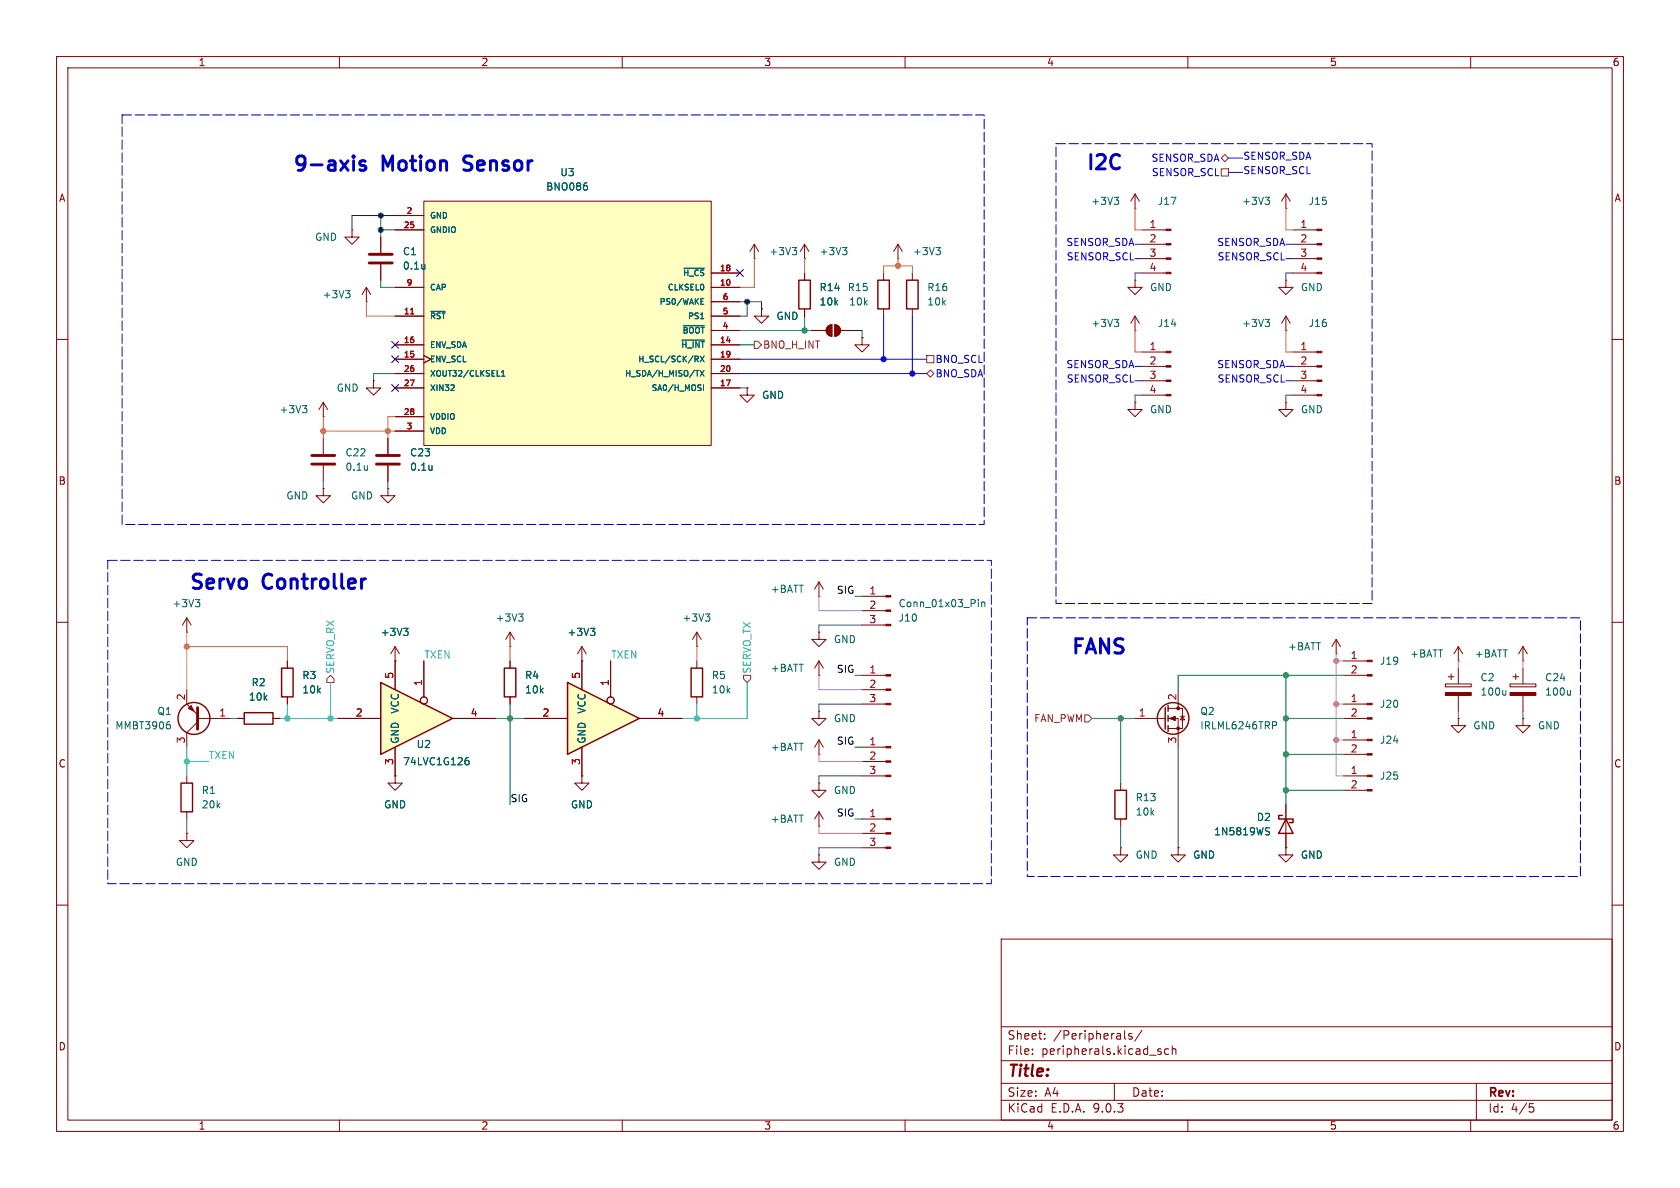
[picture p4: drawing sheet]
<svg xmlns="http://www.w3.org/2000/svg" width="297mm" height="210mm" viewBox="0 0 297 210" stroke-linecap="round" stroke-linejoin="round" font-family="sans-serif">
<g fill="none" stroke="#840000" stroke-width=".18">
<path d="M10 10h277v190h-277zM12 12h273v186h-273zM60 10v2M110 10v2M160 10v2M210 10v2M260 10v2M10 60h2M66 67.3v1.3h-1.2l1.2 1.3 1.3-1.3h-1.3M66 67.3h.1M68.6 77.5v2.8M285 60h2"/>
<path d="M68.6 82.3v2.8M10 110h2M33 111.8h.1M33 109.2l-.7 1.3M33 109.2l.8 1.3M33 109.2v2.6M50.8 116.8v1.3M69.8 116.8h.1M69.8 114.3l-.7 1.3M69.8 114.3l.8 1.3M69.8 114.3v2.5M144.8 105.4h.1"/>
<path d="M144.8 111.8v1.2h1.2l-1.2 1.3-1.3-1.3h1.3M144.8 111.8h.1M144.8 119.4h.1M144.8 102.9l.7 1.2M144.8 102.9l-.8 1.2M144.8 102.9v2.5M144.8 116.8v2.6M144.8 116.8l.7 1.3M144.8 116.8l-.8 1.3M256 119.6h1M256.5 119.1v1M257.8 118.1v2.8"/>
<path d="M285 110h2M33 137.2v1.2M41.9 127h1.3M48.3 127h1.2M50.8 123.2v1.3M255.5 120.9h4.6v.5h-4.6zM257.8 127v1.3h1.3l-1.3 1.2-1.3-1.2h1.3M257.8 127h.1M257.8 122.9v2.8M33 147.3v1.3h1.3l-1.3 1.3-1.3-1.3h1.3M33 147.3h.1M33 143.5v1.3"/>
<path d="M144.8 151.1v1.3h1.2l-1.2 1.3-1.3-1.3h1.3M144.8 151.1h.1M10 160h2M177 166h108v32h-108zM285 160h2M60 198v2M110 198v2M160 198v2M177 194.5h108M177 191.5h108M177 187.5h108M177 181.5h108"/>
<path d="M182.5 186.3v.1M182.5 185.5v.1M184.7 183.6v.1M184.7 182.8v.1M197 191.5v3M198.8 182.2v1.3l.2 .2M200.1 182.8l-.4-.1-.2 .2 .1 .2 .5 .2v.3h-.6M201.9 182.1l-1.3 2M204.7 185.8l.5 .2 .1 .1-.1 .2-.4 .1M204.7 185.5h.5M206.6 185.5l-.4-.1-.3 .3v.4l.1 .2h.6M207.2 185.5l.3-.1 .3 .1 .1 .9"/>
<path d="M207.2 184.9v1.5M210 198v2M260 198v2M261 191.5v6.5M270.4 195.1h.7M270.5 195.7h.4l.3 .3-.2 .5-.5 .1"/>
</g>
<path d="M76.4 82.3v.8M76.4 83l-.1 .1M35.1 106.5l.2 .2v.3l-.2 .3M35.3 106l-.4 .5M71.4 111.1h.7l-.4 .5M71.9 111.6l.2 .2v.3l-.2 .2M266.2 122v.9M266.2 122.8l-.2 .1" fill="none" stroke="#006464" stroke-width=".18"/>
<path d="M66.5 80.5h4.1M66.5 82h4.1" fill="none" stroke="#840000" stroke-width=".51"/>
<path d="M255.5 122.4h4.6v.5h-4.6z" fill="#840000" stroke="#840000" stroke-width=".18"/>
<path d="M49.8 118.1h2v5.1h-2zM32 138.4h2v5.1h-2zM43.2 126h5.1v2h-5.1z" fill="none" stroke="#840000" stroke-width=".25"/>
<path d="M67.3 120.7l12.7 6.3-12.7 6.4z" fill="#ffffc2"/>
<path d="M122.2 118.1h2v5.1h-2zM67.3 120.7l12.7 6.3-12.7 6.4z" fill="none" stroke="#840000" stroke-width=".25"/>
<g fill="none" stroke="#840000" stroke-width=".18">
<path d="M143.5 58.4h2.5M146.3 57.7l.8-.3v2a1.02 1.02 0 0 1-1-.6 1.02 1.02 0 0 1 .2-1.1zM147.6 57.4a1.02 1.02 0 0 1 1 1 1.02 1.02 0 0 1-1 1zM148.6 58.4h2.5M69.8 116.8v5.1M74.9 116.8v6.4M90.2 114.3h.1M90.2 111.8l-.8 1.2M90.2 111.8l.7 1.2M90.2 111.8v2.5M123.2 114.3h.1M123.2 111.8l-.8 1.2"/>
<path d="M123.2 111.8l.8 1.2M123.2 111.8v2.5M123.2 116.8v1.3M269.2 116.8h.1M269.2 114.3l.8 1.3M269.2 114.3l-.7 1.3M269.2 114.3v2.5M59.7 127h7.6M69.8 132.1v5.1M80 127h7.6M123.2 123.2v1.3M144.8 133.4h.1"/>
<path d="M144.8 130.8l.7 1.3M144.8 130.8l-.8 1.3M144.8 130.8v2.6M269.2 127v1.3h1.3l-1.3 1.2-1.2-1.2h1.2M269.2 127h.1M144.8 146.1h.1M144.8 143.5v2.6M144.8 143.5l.7 1.3M144.8 143.5l-.8 1.3"/>
<circle cx="74.9" cy="123.8" r=".63"/>
</g>
<path d="M91.7 108.5h.8l-.5 .5M92.2 109l.3 .3v.3l-.3 .2M124.7 108.5h.8l-.4 .5M125.2 109l.3 .3v.3l-.3 .2M82.3 134.5l.4-.1 .2 .3-.1 .4h-.5M82.8 133.9l-.4 .2" fill="none" stroke="#006464" stroke-width=".18"/>
<g fill="#840000" stroke="#840000" stroke-width=".18">
<path d="M146.3 57.7l.8-.3v2a1.02 1.02 0 0 1-1-.6 1.02 1.02 0 0 1 .2-1.1z"/>
<path d="M147.6 57.4a1.02 1.02 0 0 1 1 1 1.02 1.02 0 0 1-1 1z"/>
</g>
<path d="M100.3 120.7l12.7 6.3-12.7 6.4z" fill="#ffffc2"/>
<path d="M141.2 49.5h2.1v5.1h-2.1zM89.2 118.1h2v5.1h-2zM100.3 120.7l12.7 6.3-12.7 6.4z" fill="none" stroke="#840000" stroke-width=".25"/>
<g fill="none" stroke="#840000" stroke-width=".18">
<path d="M133.3 45.7h.1M133.3 43.2l-.7 1.3M133.3 43.2l.8 1.3M133.3 43.2v2.5M134.6 54.6v1.3h1.3l-1.3 1.3-1.3-1.3h1.3M134.6 54.6h.1M142.2 45.7h.1M142.2 43.2l-.7 1.3M142.2 43.2l.8 1.3M142.2 43.2v2.5M142.2 48.3v1.2M142.2 54.6v1.3"/>
<path d="M227.3 58.4h.1M227.3 55.9l.8 1.3M227.3 55.9l-.7 1.3M227.3 55.9v2.5M57.1 73.7h.1M57.1 71.1l.8 1.3M57.1 71.1l-.7 1.3M57.1 71.1v2.6M132.1 68.6v1.3h1.2l-1.2 1.2-1.3-1.2h1.3M132.1 68.6h.1M68.6 86.4v1.2h-1.3l1.3 1.3 1.2-1.3h-1.2M68.6 86.4h.1"/>
<path d="M90.2 116.8v1.3M102.9 116.8h.1M102.9 114.3v7.6M102.9 114.3l-.8 1.3M102.9 114.3l.7 1.3M107.9 116.8v6.4M69.8 137.2v1.2h1.3l-1.3 1.3-1.2-1.3h1.2M69.8 137.2h.1M90.2 123.2v1.3M92.7 127h7.6M102.9 137.2v1.2h1.2l-1.2 1.3-1.3-1.3h1.3M102.9 137.2h.1"/>
<path d="M102.9 132.1v5.1M113 127h7.6"/>
<circle cx="107.9" cy="123.8" r=".63"/>
</g>
<path d="M140.1 43.8h.7l-.4 .4M140.6 44.2l.2 .3v.3l-.2 .2M148.9 43.8h.8l-.4 .4M149.5 44.2l.2 .3v.3l-.2 .2M223.7 56.5h.7l-.4 .4M224.2 56.9l.2 .3v.3l-.2 .2M53.5 71.7h.8l-.5 .5M54 72.2l.3 .2v.3l-.3 .3M104.4 111.1h.8l-.5 .5M104.9 111.6l.3 .2v.3l-.3 .2" fill="none" stroke="#006464" stroke-width=".18"/>
<path d="M74.9 35.6h50.8v43.1h-50.8z" fill="#ffffc2"/>
<g fill="none" stroke="#840000" stroke-width=".18">
<path d="M69.8 38.1h5.1M74.9 35.6h50.8v43.1h-50.8zM200.7 36.8h.1M200.7 34.3l.7 1.3M200.7 34.3l-.8 1.3M200.7 34.3v2.5M227.3 36.8h.1M227.3 34.3l.8 1.3M227.3 34.3l-.7 1.3M227.3 34.3v2.5M62.2 40.6v1.3h-1.2l1.2 1.3 1.3-1.3h-1.3M62.2 40.6h.1"/>
<path d="M64.8 53.3h.1M64.8 50.8l.7 1.3M64.8 50.8l-.8 1.3M64.8 50.8v2.5M67.3 41.9v2.8M67.3 46.7v2.8M69.8 55.9h5.1M69.8 50.8h5.1M69.8 40.6h5.1M125.7 58.4h5.1M125.7 55.9h5.1M125.7 53.3h5.1"/>
<path d="M125.7 50.8h5.1M125.7 48.3h5.1M134.6 54.6h.1M142.2 48.3v1.2M142.2 54.6v1.3M143.5 58.4h2.5M148.6 58.4h2.5M152.4 59.7v1.3h1.3l-1.3 1.2-1.3-1.2h1.3M152.4 59.7h.1M156.2 48.3v1.2M156.2 54.6v1.3M158.7 45.7h.1"/>
<path d="M158.7 43.2l-.7 1.3M158.7 43.2l.8 1.3M158.7 43.2v2.5M161.3 48.3v1.2M161.3 54.6v1.3M200.7 49.5v1.3h1.2l-1.2 1.3-1.3-1.3h1.3M200.7 49.5h.1M200.7 58.4h.1M200.7 55.9v2.5M200.7 55.9l.7 1.3M200.7 55.9l-.8 1.3M201.9 48.3h4.2"/>
<path d="M201.9 40.6h4.2M201.9 43.2h4.2M201.9 45.7h4.2M227.3 49.5v1.3h1.3l-1.3 1.3-1.2-1.3h1.2M227.3 49.5h.1M228.6 48.3h4.2M228.6 40.6h4.2M228.6 43.2h4.2M228.6 45.7h4.2M57.1 77.5v2.8M68.6 77.5v2.8M69.8 68.6h5.1"/>
<path d="M69.8 66h5.1M69.8 63.5h5.1M69.8 61h5.1M69.8 76.2h5.1M69.8 73.7h5.1M74.9 62.9l1.3 .6-1.3 .6M125.7 68.6h5.1M125.7 66h5.1M125.7 63.5h5.1M125.7 61h5.1M132.1 68.6h.1M200.7 71.1v1.3h1.2l-1.2 1.3-1.3-1.3h1.3"/>
<path d="M200.7 71.1h.1M201.9 62.2h4.2M201.9 64.8h4.2M201.9 67.3h4.2M201.9 69.9h4.2M227.3 71.1v1.3h1.3l-1.3 1.3-1.2-1.3h1.2M227.3 71.1h.1M228.6 62.2h4.2M228.6 64.8h4.2M228.6 67.3h4.2M228.6 69.9h4.2M57.1 86.4v1.2h-1.2l1.2 1.3 1.3-1.3h-1.3"/>
<path d="M57.1 86.4h.1M57.1 82.3v2.8M68.6 82.3v2.8M50.8 116.8v1.3M69.8 116.8h.1M69.8 116.8v5.1M74.9 116.8v6.4M90.2 116.8v1.3M102.9 116.8h.1M102.9 116.8v5.1M107.9 116.8v6.4M152.4 105.4h4.2"/>
<path d="M152.4 108h4.2M152.4 110.5h4.2M152.4 119.4h4.2M236.2 115.6h.1M236.2 113l.8 1.3M236.2 113l-.7 1.3M236.2 113v2.6M237.5 119.4h4.2M237.5 116.8h4.2M257.8 116.8h.1M257.8 114.3l.8 1.3M257.8 114.3l-.8 1.3"/>
<path d="M257.8 114.3v2.5M267.5 119.6h1M268 119.1v1M269.2 118.1v2.8M33 121.9v2.6l1.9 1.9M34.9 127h5.7M34.9 127.6l-1.9 1.9v2.6M41.9 127h1.3M48.3 127h1.2M50.8 123.2v1.3M59.7 127h7.6M69.8 137.2h.1"/>
<path d="M69.8 132.1v5.1M80 127h7.6M90.2 123.2v1.3M92.7 127h7.6M102.9 137.2h.1M102.9 132.1v5.1M113 127h7.6M144.8 138.4v1.3h1.2l-1.2 1.3-1.3-1.3h1.3M144.8 138.4h.1M144.8 125.7v1.3h1.2l-1.2 1.3-1.3-1.3h1.3M144.8 125.7h.1M152.4 132.1h4.2"/>
<path d="M152.4 134.6h4.2M152.4 137.2h4.2M152.4 121.9h4.2M152.4 124.5h4.2M198.1 138.4v1.3M200.7 127h5.3M206.5 125.2h2.5v3.6h-2.5M206.5 127h1.8v5.1M208.3 121.9v3.3M208.7 126.6h.7M209 126.6l.4 .7h-.7zM237.5 137.2h4.2"/>
<path d="M237.5 127h4.2M237.5 124.5h4.2M237.5 139.7h4.2M237.5 130.8h4.2M237.5 133.4h4.2M267 120.9h4.5v.5h-4.5zM269.2 122.9v2.8M152.4 144.8h4.2M152.4 147.3h4.2M152.4 149.9h4.2M198.1 149.9v1.2h1.3l-1.3 1.3-1.3-1.3h1.3M198.1 149.9h.1"/>
<path d="M198.1 144.8v1.3M208.3 149.9v1.2h1.2l-1.2 1.3-1.3-1.3h1.3M208.3 149.9h.1M227.3 149.9v1.2h1.3l-1.3 1.3-1.2-1.3h1.2M227.3 149.9h.1M227.3 142.2v7.7"/>
<circle cx="74.9" cy="123.8" r=".63"/>
<circle cx="107.9" cy="123.8" r=".63"/>
</g>
<g fill="none" stroke="#006464" stroke-width=".18">
<path d="M103.7 32.9l.2 .2-.2 .4M197 34.9h.8l-.5 .5M197.5 35.4l.3 .2v.3l-.3 .2M223.7 34.9h.7l-.4 .5M224.2 35.4l.2 .2v.3l-.2 .2M61.1 51.4h.8l-.4 .5M61.6 51.9l.3 .2v.3l-.3 .2M75.1 46.7v.9M75.1 47.4l-.1 .1M76.1 55h2.6M120.8 57.6h3.7M120.9 47.4h3.6"/>
<path d="M123.8 56.3h.6M123.9 53.3h.4M123.9 53.8h.5M123.9 52.8h.5M165.5 43.8h.7l-.4 .4M166 44.2l.2 .3v.3l-.2 .2M197 56.5h.8l-.5 .4M197.5 56.9l.3 .3v.3l-.3 .2M87.9 66.5h.5M88.7 66.5h.6M88.7 65.8l.3-.3v1M120.6 60.1h3.9"/>
<path d="M123.1 63.5l.4 .5M123.4 63l.1 .1-.1 .3M123.8 68l.1 .1M123.8 65.5l.7 1M123.8 62.9l.7 1.1M123.9 68.7v.2M124.4 68v1M124.5 65.5l-.7 1M124.5 62.9l-.7 1.1M64.9 82.3v.8M64.9 83v.1M76.4 82.3v.8"/>
<path d="M76.4 83l-.1 .1M71.4 111.1h.7l-.4 .5M71.9 111.6l.2 .2v.3l-.2 .2M104.4 111.1h.8l-.5 .5M104.9 111.6l.3 .2v.3l-.3 .2M173 106v.1M173 106.4v.9M173.6 106.4v.9M173.6 106.5l.1-.1 .3 .1 .1 .8M29.8 127.6h.2M29.9 128.1l.2 .2v.3l-.2 .2M82.3 134.5l.4-.1 .2 .3-.1 .4h-.5"/>
<path d="M82.8 133.9l-.4 .2M225 127.6h.4l.3 .2-.1 .4h-.6M277.6 122v.9M277.6 122.8l-.1 .1M224 146.9l.3 .1 .1 .3-.2 .3h-.3M224 146.3l.4 .1"/>
</g>
<path d="M72.6 55.5h.6" fill="none" stroke="#a90000" stroke-width=".18"/>
<path d="M65.3 45h4M65.3 46.5h4M55.1 80.5h4.1M55.1 82h4.1M34.9 125.1v3.8" fill="none" stroke="#840000" stroke-width=".51"/>
<g fill="#840000" stroke="#840000" stroke-width=".18">
<path d="M232.8 40.5h.9v.3h-.9z"/>
<path d="M232.8 43.1h.9v.2h-.9z"/>
<path d="M232.8 45.6h.9v.2h-.9z"/>
<path d="M232.8 48.1h.9v.3h-.9z"/>
<path d="M156.6 132h.9v.2h-.9z"/>
<path d="M156.6 134.5h.9v.2h-.9z"/>
<path d="M156.6 137h.9v.3h-.9z"/>
<path d="M232.8 62.1h.9v.3h-.9z"/>
<path d="M232.8 64.6h.9v.3h-.9z"/>
<path d="M232.8 67.2h.9v.2h-.9z"/>
<path d="M232.8 69.7h.9v.3h-.9z"/>
<path d="M33.3 125.2l.5-.5 .5 1z"/>
<path d="M206.1 62.1h.9v.3h-.9z"/>
<path d="M206.1 64.6h.9v.3h-.9z"/>
<path d="M206.1 67.2h.9v.2h-.9z"/>
<path d="M206.1 69.7h.9v.3h-.9z"/>
<path d="M156.6 144.7h.9v.2h-.9z"/>
<path d="M156.6 147.2h.9v.2h-.9z"/>
<path d="M156.6 149.7h.9v.3h-.9z"/>
<path d="M156.6 105.3h.9v.2h-.9z"/>
<path d="M156.6 107.8h.9v.3h-.9z"/>
<path d="M156.6 110.4h.9v.2h-.9z"/>
<path d="M156.6 119.3h.9v.2h-.9z"/>
<path d="M156.6 121.8h.9v.2h-.9z"/>
<path d="M156.6 124.3h.9v.3h-.9z"/>
<path d="M206.8 127l1-.4v.8z"/>
<path d="M206.1 40.5h.9v.3h-.9z"/>
<path d="M206.1 43.1h.9v.2h-.9z"/>
<path d="M206.1 45.6h.9v.2h-.9z"/>
<path d="M206.1 48.1h.9v.3h-.9z"/>
<path d="M267 122.4h4.5v.5h-4.5z"/>
<path d="M241.7 137h.9v.3h-.9z"/>
<path d="M241.7 139.6h.9v.2h-.9z"/>
<path d="M241.7 130.7h.9v.2h-.9z"/>
<path d="M241.7 133.2h.9v.3h-.9z"/>
<path d="M241.7 116.7h.9v.3h-.9z"/>
<path d="M241.7 119.3h.9v.2h-.9z"/>
<path d="M241.7 124.3h.9v.3h-.9z"/>
<path d="M241.7 126.9h.9v.2h-.9z"/>
<circle cx="208.3" cy="125.2" r=".25"/>
<circle cx="208.3" cy="128.8" r=".25"/>
</g>
<g fill="none" stroke="#840000" stroke-width=".25">
<path d="M155.2 49.5h2v5.1h-2zM160.3 49.5h2v5.1h-2zM197.1 139.7h2v5.1h-2zM206 125.1v3.8M206.5 124.7v1M206.5 126.5v1M206.5 128.3v1M226.7 144.1h-.6v.7h2.5v.6h-.6M227.3 144.8l1.3 2.5h-2.5z"/>
<circle cx="34.3" cy="127" r="2.82"/>
<circle cx="207.4" cy="127" r="2.79"/>
</g>
<path d="M215.9 29.8h1.3v1.3h-1.3zM215.9 27.9l.6-.6 .7 .6-.7 .7zM133.3 60.3h.7l.6 .7-.6 .6h-.7zM163.8 66l.7-.6 .6 .6-.6 .7zM163.8 62.9h1.3v1.2h-1.3zM58.4 119.4l.7 .6v.7h-1.3v-.7zM131.4 119.4h1.3v.6l-.6 .7-.7-.7zM191.8 126.4h.6l.6 .6-.6 .6h-.6z" fill="none" stroke="#725600" stroke-width=".18"/>
<g fill="none" stroke="#ff7d13" stroke-width=".18">
<path d="M200.7 36.8v3.8h1.2M227.3 36.8v3.8h1.3M64.8 53.3v2.6h5M133.3 45.7v5.1h-2.5M142.2 45.7v2.6M156.2 48.3v-1.3h5.1v1.3M158.7 45.7v1.3M200.7 58.4v3.8h1.2M227.3 58.4v3.8h1.3M57.1 73.7v3.8M57.1 76.2h12.7M69.8 73.7h-1.2v3.8"/>
<path d="M33 111.8v10.1M33 114.3h17.8v2.5M90.2 114.3v2.5M123.2 114.3v2.5"/>
</g>
<path d="M33 132.1v5.1M33 134.6h3.8M49.5 127h10.2M50.8 124.5v2.5M58.4 120.7v6.3M123.2 124.5v2.5M132.1 120.7v6.3h-11.5" fill="none" stroke="#00c8f5" stroke-width=".18"/>
<g fill="none" stroke="#009600" stroke-width=".18">
<path d="M67.3 49.5v1.3h2.5M130.8 58.4h12.7M142.2 55.9v2.5M130.8 61h2.5M151.1 119.4h1.3M151.1 105.4h1.3M227.3 119.4v22.8M237.5 119.4h-29.2v2.5M40.6 127h1.3M87.6 127h5.1M90.2 124.5v17.7M151.1 132.1h1.3"/>
<path d="M193 127h7.7M198.1 127v11.4M227.3 127h10.2M227.3 133.4h10.2M227.3 139.7h10.2M151.1 144.8h1.3"/>
</g>
<path d="M144.8 105.4v2.6h7.6M144.8 119.4v2.5h7.6M236.2 115.6v21.6h1.3M236.2 116.8h1.3M257.8 116.8v1.3M269.2 116.8v1.3M144.8 133.4v1.2h7.6M236.2 124.5h1.3M236.2 130.8h1.3M144.8 146.1v1.2h7.6" fill="none" stroke="#ff18f1" stroke-width=".18"/>
<g fill="none" stroke="#484848" stroke-width=".18">
<path d="M67.3 38.1v3.8M69.8 38.1h-7.6v2.5M67.3 40.6h2.5M130.8 53.3h3.8v1.3M132.1 53.3v2.6h-1.3M151.1 58.4h1.3v1.3M201.9 48.3h-1.2v1.2M228.6 48.3h-1.3v1.2M69.8 66h-3.8v1.3M130.8 68.6h1.3M201.9 69.9h-1.2v1.2M228.6 69.9h-1.3v1.2"/>
<path d="M57.1 85.1v1.3M68.6 85.1v1.3M152.4 110.5h-7.6v1.3M152.4 124.5h-7.6v1.2M152.4 137.2h-7.6v1.2M208.3 132.1v17.8M257.8 125.7v1.3M269.2 125.7v1.3M33 144.8v2.5M152.4 149.9h-7.6v1.2M198.1 146.1v3.8"/>
</g>
<g fill="none" stroke="#0c00ff" stroke-width=".18">
<path d="M217.2 30.5h2.5M217.2 27.9h2.5M156.2 55.9v7.6M161.3 55.9v10.1M200.7 43.2h1.2M200.7 45.7h1.2M227.3 43.2h1.3M227.3 45.7h1.3M130.8 63.5h33M130.8 66h33M200.7 64.8h1.2M200.7 67.3h1.2"/>
<path d="M227.3 64.8h1.3M227.3 67.3h1.3"/>
</g>
<path d="M130.2 47.7l1.2 1.2M131.4 47.7l-1.2 1.2M69.2 68l1.3 1.2M69.2 62.9l1.3 1.2M69.2 60.4l1.3 1.2M70.5 68l-1.3 1.2M70.5 62.9l-1.3 1.2M70.5 60.4l-1.3 1.2" fill="none" stroke="#000084" stroke-width=".18"/>
<path d="M62.5 27.6l.1 .1-.1 .1M64.6 28.5l-.6-.1-.4 .4 .1 .3 .9 .3 .1 .2-.1 .4-.3 .1-.7-.1M64.4 102.3h.2" fill="none" stroke="#0000c2" stroke-width=".51"/>
<path d="M21.6 20.3h152.4v72.4h-152.4zM186.7 25.4h55.9v81.3h-55.9zM19 99.1h156.3v57.1h-156.3zM181.6 109.2h97.8v45.7h-97.8z" fill="none" stroke="#0000c2" stroke-width=".18" stroke-dasharray="1.7 .6"/>
<g fill="#009600" stroke="#009600" stroke-width=".18">
<circle cx="142.2" cy="58.4" r=".46"/>
<circle cx="90.2" cy="127" r=".46"/>
<circle cx="198.1" cy="127" r=".46"/>
<circle cx="227.3" cy="139.7" r=".46"/>
<circle cx="227.3" cy="133.4" r=".46"/>
<circle cx="227.3" cy="119.4" r=".46"/>
<circle cx="227.3" cy="127" r=".46"/>
</g>
<g fill="#0c00ff" stroke="#0c00ff" stroke-width=".18">
<circle cx="156.2" cy="63.5" r=".46"/>
<circle cx="161.3" cy="66" r=".46"/>
</g>
<g fill="#484848" stroke="#484848" stroke-width=".18">
<circle cx="132.1" cy="53.3" r=".46"/>
<circle cx="67.3" cy="40.6" r=".46"/>
<circle cx="67.3" cy="38.1" r=".46"/>
</g>
<g fill="#ff7d13" stroke="#ff7d13" stroke-width=".18">
<circle cx="158.7" cy="47" r=".46"/>
<circle cx="68.6" cy="76.2" r=".46"/>
<circle cx="57.1" cy="76.2" r=".46"/>
<circle cx="33" cy="114.3" r=".46"/>
</g>
<g fill="#00c8f5" stroke="#00c8f5" stroke-width=".18">
<circle cx="50.8" cy="127" r=".46"/>
<circle cx="33" cy="134.6" r=".46"/>
<circle cx="58.4" cy="127" r=".46"/>
<circle cx="123.2" cy="127" r=".46"/>
</g>
<g fill="#ff18f1" stroke="#ff18f1" stroke-width=".18">
<circle cx="236.2" cy="130.8" r=".46"/>
<circle cx="236.2" cy="124.5" r=".46"/>
<circle cx="236.2" cy="116.8" r=".46"/>
</g>
<g font-size="3.5" fill="#0000c2">
<text x="51.5" y="31">9-axis</text>
<text x="67.6" y="31">Motion</text>
<text x="83" y="31">Sensor</text>
<text x="191.7" y="30.7">I2C</text>
<text x="33.2" y="104.9">Servo</text>
<text x="46.5" y="104.9">Controller</text>
<text x="189.1" y="116.3">FANS</text>
</g>
<text font-size="2.8" fill="#840000" x="178" y="190.9">Title:</text>
<g font-size="2.1" fill="#840000">
<text x="178" y="184">Sheet:</text>
<text x="186.2" y="184">/Peripherals/</text>
<text x="178" y="186.7">File:</text>
<text x="184.1" y="186.7">peripherals.kicad_sch</text>
<text x="178" y="196.9">KiCad</text>
<text x="178" y="194.1">Size:</text>
<text x="184.7" y="194.1">A4</text>
<text x="185.7" y="196.9">E.D.A.</text>
<text x="193.3" y="196.9">9.0.3</text>
<text x="200" y="194.1">Date:</text>
<text x="263" y="194.3">Rev:</text>
<text x="263" y="196.9">Id:</text>
<text x="267.1" y="196.9">4/5</text>
</g>
<g font-size="1.8" fill="#840000">
<text x="35" y="11.9">1</text>
<text x="85" y="11.9">2</text>
<text x="135" y="11.9">3</text>
<text x="185" y="11.9">4</text>
<text x="235" y="11.9">5</text>
<text x="285" y="11.9">6</text>
<text x="10.3" y="35.9">A</text>
<text x="285.3" y="35.9">A</text>
<text x="10.3" y="85.9">B</text>
<text x="285.3" y="85.9">B</text>
<text x="10.3" y="135.9">C</text>
<text x="285.3" y="135.9">C</text>
<text x="10.3" y="185.9">D</text>
<text x="285.3" y="185.9">D</text>
<text x="35" y="199.9">1</text>
<text x="85" y="199.9">2</text>
<text x="135" y="199.9">3</text>
<text x="185" y="199.9">4</text>
<text x="235" y="199.9">5</text>
<text x="285" y="199.9">6</text>
</g>
<g font-size="1.8" fill="#0c00ff">
<text x="203.5" y="28.8">SENSOR_SDA</text>
<text x="219.7" y="28.5">SENSOR_SDA</text>
<text x="203.5" y="31.3">SENSOR_SCL</text>
<text x="219.7" y="31">SENSOR_SCL</text>
<text x="188.4" y="43.7">SENSOR_SDA</text>
<text x="188.5" y="46.2">SENSOR_SCL</text>
<text x="215.1" y="43.7">SENSOR_SDA</text>
<text x="215.2" y="46.2">SENSOR_SCL</text>
<text x="165.3" y="64.4">BNO_SCL</text>
<text x="188.4" y="65.3">SENSOR_SDA</text>
<text x="215.1" y="65.3">SENSOR_SDA</text>
<text x="165.3" y="66.9">BNO_SDA</text>
<text x="188.5" y="67.8">SENSOR_SCL</text>
<text x="215.2" y="67.8">SENSOR_SCL</text>
</g>
<g font-size="1.8" fill="#006464">
<text x="96.4" y="33.9">BNO086</text>
<text x="99" y="31.3">U3</text>
<text x="192.8" y="36.4">+3V3</text>
<text x="204.6" y="36.4">J17</text>
<text x="219.5" y="36.4">+3V3</text>
<text x="231.3" y="36.4">J15</text>
<text x="55.6" y="42.8">GND</text>
<text x="71.1" y="45.3">C1</text>
<text x="71.1" y="47.9">0.1u</text>
<text x="135.9" y="45.3">+3V3</text>
<text x="144.8" y="45.3">+3V3</text>
<text x="161.3" y="45.3">+3V3</text>
<text x="56.9" y="52.9">+3V3</text>
<text x="144.8" y="51.7">R14</text>
<text x="149.8" y="51.7">R15</text>
<text x="163.8" y="51.7">R16</text>
<text x="203.2" y="51.7">GND</text>
<text x="229.9" y="51.7">GND</text>
<text x="137.2" y="56.7">GND</text>
<text x="144.8" y="54.2">10k</text>
<text x="150" y="54.2">10k</text>
<text x="163.8" y="54.2">10k</text>
<text x="192.8" y="58">+3V3</text>
<text x="204.6" y="58">J14</text>
<text x="219.5" y="58">+3V3</text>
<text x="231.3" y="58">J16</text>
<text x="59.4" y="69.4">GND</text>
<text x="134.6" y="70.7">GND</text>
<text x="49.3" y="73.3">+3V3</text>
<text x="203.2" y="73.3">GND</text>
<text x="229.9" y="73.3">GND</text>
<text x="61" y="80.9">C22</text>
<text x="61" y="83.4">0.1u</text>
<text x="72.4" y="80.9">C23</text>
<text x="72.4" y="83.4">0.1u</text>
<text x="50.5" y="88.5">GND</text>
<text x="62" y="88.5">GND</text>
<text x="30.4" y="107.5">+3V3</text>
<text x="136.2" y="105">+BATT</text>
<text x="158.8" y="107.5">Conn_01x03_Pin</text>
<text x="67.2" y="112.6">+3V3</text>
<text x="87.5" y="110.1">+3V3</text>
<text x="100.2" y="112.6">+3V3</text>
<text x="120.5" y="110.1">+3V3</text>
<text x="147.3" y="113.9">GND</text>
<text x="158.8" y="110.1">J10</text>
<text x="136.2" y="119">+BATT</text>
<text x="227.6" y="115.2">+BATT</text>
<text x="243.8" y="117.7">J19</text>
<text x="249.2" y="116.4">+BATT</text>
<text x="260.6" y="116.4">+BATT</text>
<text x="43.9" y="124.1">10k</text>
<text x="44.4" y="121.5">R2</text>
<text x="53.3" y="120.2">R3</text>
<text x="53.3" y="122.8">10k</text>
<text x="92.7" y="120.2">R4</text>
<text x="92.7" y="122.8">10k</text>
<text x="125.7" y="120.2">R5</text>
<text x="125.7" y="122.8">10k</text>
<text x="243.8" y="125.3">J20</text>
<text x="261.6" y="120.6">C2</text>
<text x="261.6" y="123.2">100u</text>
<text x="273.1" y="123.2">100u</text>
<text x="273.1" y="120.6">C24</text>
<text x="20.3" y="129.1">MMBT3906</text>
<text x="27.7" y="126.6">Q1</text>
<text x="70.7" y="131.6" transform="rotate(-90 70.7 131.6)">GND</text>
<text x="70.7" y="126.3" transform="rotate(-90 70.7 126.3)">VCC</text>
<text x="103.7" y="131.6" transform="rotate(-90 103.7 131.6)">GND</text>
<text x="103.7" y="126.3" transform="rotate(-90 103.7 126.3)">VCC</text>
<text x="147.3" y="127.9">GND</text>
<text x="212.1" y="126.6">Q2</text>
<text x="212.1" y="129.1">IRLML6246TRP</text>
<text x="243.8" y="131.7">J24</text>
<text x="260.4" y="129.1">GND</text>
<text x="271.8" y="129.1">GND</text>
<text x="71.2" y="135.5">74LVC1G126</text>
<text x="73.6" y="132.4">U2</text>
<text x="136.2" y="132.9">+BATT</text>
<text x="35.6" y="140.6">R1</text>
<text x="35.6" y="143.1">20k</text>
<text x="67.8" y="143.1">GND</text>
<text x="100.8" y="143.1">GND</text>
<text x="147.3" y="140.6">GND</text>
<text x="200.7" y="141.8">R13</text>
<text x="243.8" y="138">J25</text>
<text x="136.2" y="145.6">+BATT</text>
<text x="200.7" y="144.4">10k</text>
<text x="214.5" y="147.9">1N5819WS</text>
<text x="222.1" y="145.3">D2</text>
<text x="31" y="153.3">GND</text>
<text x="147.3" y="153.3">GND</text>
<text x="200.7" y="152">GND</text>
<text x="210.8" y="152">GND</text>
<text x="229.9" y="152">GND</text>
</g>
<g font-size="1.8" fill="#a90000">
<text x="203.1" y="40.4">1</text>
<text x="229.8" y="40.4">1</text>
<text x="203.1" y="42.9">2</text>
<text x="203.1" y="45.5">3</text>
<text x="229.8" y="42.9">2</text>
<text x="229.8" y="45.5">3</text>
<text x="203.1" y="48">4</text>
<text x="229.8" y="48">4</text>
<text x="203.1" y="62">1</text>
<text x="203.1" y="64.5">2</text>
<text x="229.8" y="62">1</text>
<text x="229.8" y="64.5">2</text>
<text x="203.1" y="67.1">3</text>
<text x="203.1" y="69.6">4</text>
<text x="229.8" y="67.1">3</text>
<text x="229.8" y="69.6">4</text>
<text x="153.6" y="105.2">1</text>
<text x="153.6" y="107.7">2</text>
<text x="153.6" y="110.2">3</text>
<text x="153.6" y="119.1">1</text>
<text x="238.7" y="116.6">1</text>
<text x="238.7" y="119.1">2</text>
<text x="32.8" y="123.9" transform="rotate(-90 32.8 123.9)">2</text>
<text x="69.6" y="120.1" transform="rotate(-90 69.6 120.1)">5</text>
<text x="74.7" y="121.4" transform="rotate(-90 74.7 121.4)">1</text>
<text x="102.6" y="120.1" transform="rotate(-90 102.6 120.1)">5</text>
<text x="107.7" y="121.4" transform="rotate(-90 107.7 121.4)">1</text>
<text x="153.6" y="121.7">2</text>
<text x="153.6" y="124.2">3</text>
<text x="208" y="123.9" transform="rotate(-90 208 123.9)">2</text>
<text x="238.7" y="124.2">1</text>
<text x="32.8" y="131.5" transform="rotate(-90 32.8 131.5)">3</text>
<text x="38.7" y="126.7">1</text>
<text x="62.8" y="126.7">2</text>
<text x="83.1" y="126.7">4</text>
<text x="95.8" y="126.7">2</text>
<text x="116.1" y="126.7">4</text>
<text x="153.6" y="131.8">1</text>
<text x="201.2" y="126.7">1</text>
<text x="208" y="131.5" transform="rotate(-90 208 131.5)">3</text>
<text x="238.7" y="130.6">1</text>
<text x="238.7" y="126.7">2</text>
<text x="69.6" y="135.3" transform="rotate(-90 69.6 135.3)">3</text>
<text x="102.6" y="135.3" transform="rotate(-90 102.6 135.3)">3</text>
<text x="153.6" y="134.4">2</text>
<text x="153.6" y="136.9">3</text>
<text x="238.7" y="136.9">1</text>
<text x="238.7" y="133.1">2</text>
<text x="238.7" y="139.4">2</text>
<text x="153.6" y="144.5">1</text>
<text x="153.6" y="147.1">2</text>
<text x="153.6" y="149.6">3</text>
</g>
<g font-size="1.8" fill="#725600">
<text x="134.8" y="61.8">BNO_H_INT</text>
<text x="182.7" y="127.9">FAN_PWM</text>
</g>
<g font-size="1.8" fill="#0f0f0f">
<text x="147.8" y="105.1">SIG</text>
<text x="147.8" y="119">SIG</text>
<text x="147.8" y="131.7">SIG</text>
<text x="90.2" y="141.9">SIG</text>
<text x="147.8" y="144.4">SIG</text>
</g>
<g font-size="1.8" fill="#00c8f5">
<text x="59.3" y="119.2" transform="rotate(-90 59.3 119.2)">SERVO_RX</text>
<text x="74.9" y="116.5">TXEN</text>
<text x="107.9" y="116.5">TXEN</text>
<text x="132.9" y="119.2" transform="rotate(-90 132.9 119.2)">SERVO_TX</text>
<text x="36.8" y="134.3">TXEN</text>
</g>
<g font-size="1.4" fill="#a90000">
<text x="71.3" y="40.4">25</text>
<text x="71.8" y="37.8">2</text>
<text x="71.8" y="50.5">9</text>
<text x="127.2" y="50.5">10</text>
<text x="127.2" y="48">18</text>
<text x="127.7" y="53.1">6</text>
<text x="71.3" y="55.6">11</text>
<text x="127.7" y="58.2">4</text>
<text x="127.7" y="55.6">5</text>
<text x="71.3" y="65.8">26</text>
<text x="71.3" y="63.2">15</text>
<text x="71.3" y="60.7">16</text>
<text x="127.2" y="65.8">20</text>
<text x="127.2" y="63.2">19</text>
<text x="127.2" y="60.7">14</text>
<text x="71.3" y="68.3">27</text>
<text x="127.2" y="68.3">17</text>
<text x="71.3" y="73.4">28</text>
<text x="71.8" y="75.9">3</text>
</g>
<g font-size="1.4" fill="#006464">
<text x="75.9" y="41.4">GNDIO</text>
<text x="75.9" y="38.8">GND</text>
<text x="75.9" y="51.5">CAP</text>
<text x="117.9" y="51.5">CLKSEL0</text>
<text x="120.6" y="49">~{H_CS}</text>
<text x="75.9" y="56.6">~{RST}</text>
<text x="116.5" y="54.1">PS0/WAKE</text>
<text x="120.5" y="59.2">~{BOOT}</text>
<text x="121.5" y="56.6">PS1</text>
<text x="75.9" y="64.2">ENV_SCL</text>
<text x="75.9" y="61.7">ENV_SDA</text>
<text x="112.7" y="64.2">H_SCL/SCK/RX</text>
<text x="120.3" y="61.7">~{H_INT}</text>
<text x="75.9" y="69.3">XIN32</text>
<text x="75.9" y="66.8">XOUT32/CLKSEL1</text>
<text x="110.4" y="66.8">H_SDA/H_MISO/TX</text>
<text x="115.1" y="69.3">SA0/H_MOSI</text>
<text x="75.9" y="76.9">VDD</text>
<text x="75.9" y="74.4">VDDIO</text>
</g>
</svg>
